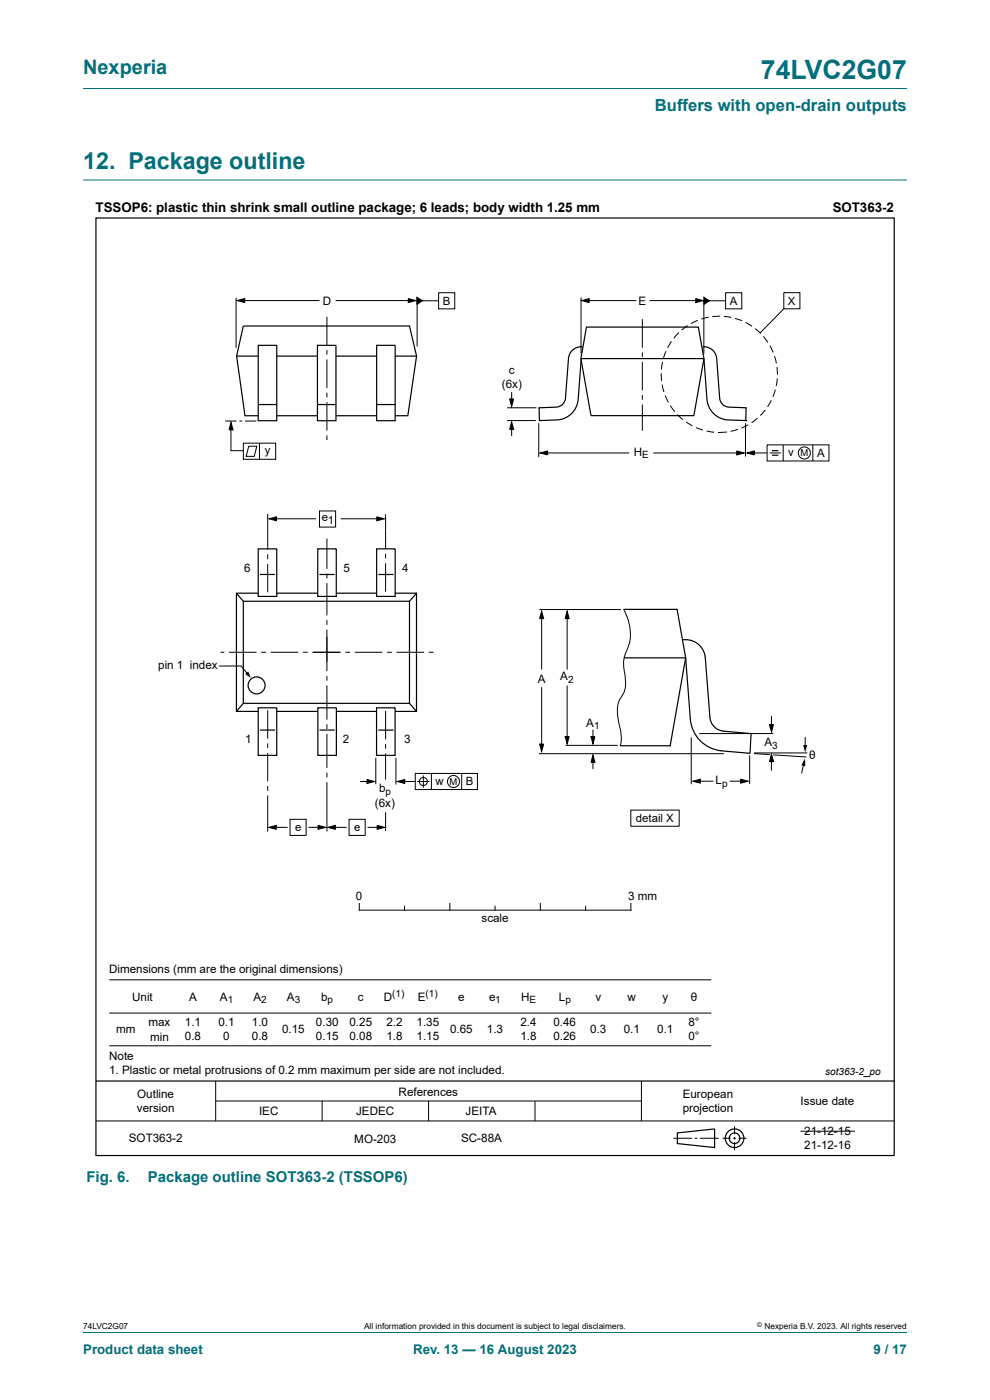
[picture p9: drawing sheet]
<svg xmlns="http://www.w3.org/2000/svg" width="210mm" height="297mm" viewBox="0 0 210 297" stroke-linecap="round" stroke-linejoin="round" font-family="sans-serif">
<path d="M17.6 18.8h174.8M17.6 38.2h174.8" fill="none" stroke="#036f7b" stroke-width=".21"/>
<g fill="none" stroke="#000" stroke-width=".21">
<path d="M50.1 63.2v10.6M50.3 63.8l1.6-.5v.9zM51.3 63.8h16.5M71.2 63.8h16.1M86.6 63.3l1.6 .5-1.6 .4zM88.4 63.1l1.2 .7-1.2 .8zM88.5 63.3v10.2M89 63.8h4M93 62.1h3.5v3.4h-3.5zM123.2 63.1v11.9M123.4 63.8l1.6-.5v.9zM124.1 63.8h10.9"/>
<path d="M136.3 67.7v6M136.3 74.8v1M136.3 76.8v6M137.8 63.8h10.6M140.3 79.2v1.6M140.5 76.8l-.2 1.6M141.3 74.5l-.6 1.5M142.4 72.4l-.8 1.4M144 70.6l-1.1 1.2M145.9 69.1l-1.3 .9M147.6 63.3l1.6 .5-1.6 .4zM148 67.9l-1.4 .7"/>
<path d="M149.3 63.7v11.4M149.3 63.1l1.2 .7-1.2 .8zM149.9 63.8h4M150.3 67.3l-1.5 .4M152.7 67.1l-1.6 .1M153.5 67.1l1.6 .3M153.9 62.1h3.4v3.4h-3.4zM155.9 67.5l1.5 .6M158.1 68.4l1.4 .8M160.2 69.7l1.2 1.1M161.9 71.4l1 1.2M163.3 73.3l.7 1.5"/>
<path d="M164.3 75.5l.4 1.6M164.8 77.9l.1 1.6M166.3 62.1h3.4v3.4h-3.4zM166.3 65.5l-5.1 5.1M47.8 89.3h2.4M49 90.1v5.5h2.6M49 89.6l.4 1.6h-.8zM50.8 89.3h.6M51.6 94h6.9v3.4h-6.9zM52 89.3h2.4M52.8 94.7h1.7l-.6 2.1h-1.7zM55 94v3.4"/>
<path d="M107.6 86.5h6.2M107.6 89.2h6.1M108.1 84.6h.9l-.5 1.6zM108.5 89.5l.5 1.6h-.9zM108.5 83.2v2.5M108.5 90.5v2M114.3 89.8v7.2M114.6 96.1l1.6-.4v.8zM115.4 96.1h18.1M136.3 83.8v1M136.3 85.8v5.6M138.6 96.1h18.3"/>
<path d="M140.5 81.6l.3 1.5M141.1 83.9l.7 1.5M142.2 86.1l.9 1.2M143.7 87.9l1.2 1.1M145.5 89.5l1.4 .9M147.6 90.7l1.5 .5M149.9 91.4l1.6 .3M154.2 91.6l-1.9 .1M156.3 95.7l1.6 .4-1.6 .4zM156.5 91.1l-1.5 .4M158.1 89.8v7M158.4 96.1l1.6-.4v.8z"/>
<path d="M158.7 90.1l-1.4 .7M159.3 96.1h3.4M160.7 88.7l-1.3 1M162.3 86.9l-1 1.2M162.7 94.4h13.1v3.4h-13.1zM163.3 96.1h2.3M163.6 84.9l-.8 1.4M164.5 82.7l-.5 1.5M164.9 80.3l-.2 1.6M166.1 94.4v3.4M172.4 94.4v3.4M56.8 109v7.6"/>
<path d="M56.8 117.6v1M56.8 119.6v6.1M57.1 110.1l1.6-.5v.9zM57.9 110.1h9.1M67.8 108.4h3.4v3.4h-3.4zM69.3 114.3v6.4M72.3 110.1h8.4M79.9 109.6l1.6 .5-1.6 .4zM81.8 109.1v7.4M81.8 117.5v1M81.8 119.5v6M46.8 138.4h.8"/>
<path d="M48.6 138.4h5.8M55.4 138.4h1M57.4 138.4h5.9M64.3 138.4h1M66.3 138.4h6M69.3 121.7v1M69.3 123.7v6.8M69.3 131.5v1.1M69.3 133.6v8.8M73.3 138.4h1M75.3 138.4h5.8M82.1 138.4h1"/>
<path d="M84.1 138.4h5.8M91 138.4h1M114.4 129.3h17.3M114.9 129.6l.4 1.6h-.8zM114.9 130.9v11.1M120.3 129.6l.4 1.6h-.8zM120.3 130.1v12M132.3 129.4a9.7 9.7 0 0 1 .3 9.5 6.4 6.4 0 0 0-.2 3.4 7.9 7.9 0 0 1-.1 4.8 6.3 6.3 0 0 0-1 6.2l.3 1.6a6.6 6.6 0 0 1 0 3.3M56.8 150.7v6M56.8 157.7v1M56.8 159.7v6.1M69.3 143.4v1"/>
<path d="M69.3 145.4v7.2M69.3 153.7v1M69.3 155.7v7.2M81.8 150.8v6M81.8 157.8v1.1M81.8 159.9v5.5M114.3 159.9h39.2M114.5 157.8h.8l-.4 1.6zM114.9 145.8v12.6M119.9 156.2h.8l-.4 1.6zM120 158.1h11M120.3 145.4v11.9"/>
<path d="M125.4 156.2h.8l-.4 1.6zM125.8 154.8v2.5M146.6 156.4v10M163.2 153.7h.9l-.4 1.6zM163.6 160l.5 1.6h-.9zM163.6 151.9v2.9M164 155.6h-15.7M171.3 159.7h-11.4M56.8 166.8v1M56.8 168.8v7.6M57 175.5l1.6-.4v.8zM57.9 175.5h3.1"/>
<path d="M61.5 173.8h3.4v3.4h-3.4zM65.4 175.5h2.8M67.5 175.1l1.6 .4-1.6 .4zM69.3 163.9v1M69.3 165.9v10.5M69.5 175.5l1.6-.4v.8zM70.4 175.5h3.1M74 173.8h3.5v3.4h-3.5zM76.4 165.8h2.2M77.8 165.4l1.6 .4-1.6 .4zM78 175.5h2.8M79.7 160.8v5.6"/>
<path d="M80 175.1l1.6 .4-1.6 .4zM81.8 172.3v4M84 160.8v5.6M84.3 165.8l1.6-.4v.8zM85.2 165.8h2.9M88.1 164.1h13.2v3.4h-13.2zM88.5 165.8h2.6M89.8 164.5v2.6M91.5 164.1v3.4M97.9 164.1v3.4M125.8 160.2l.4 1.6h-.8zM125.8 161.1v2"/>
<path d="M133.8 171.9h10.3v3.4h-10.3zM147 165.7l1.6-.4v.8zM147.9 165.7h3.4M154.8 165.7h2.8M157.1 165.3l1.6 .4-1.6 .4zM159 160.2v6.1M163.6 160.9v2.6M76.2 191.7v1.4h57.6v-1.4M85.8 192.2v.9M95.4 191.7v1.4M105 192.2v.9M114.6 191.7v1.4"/>
<path d="M124.2 192.2v.9M23.2 214.9h127.7M23.2 207.9h127.7M20.4 237.8h169.3M23.2 221.9h127.7M45.8 229.3v8.5M45.8 233.6h90.3M68.3 233.6v4.2M90.9 233.6v4.2M113.5 233.6v4.2M136.1 229.3v8.5M155.8 238.9v1.7"/>
<path d="M142.8 241.5h4M147.4 241.5h.5M148.5 241.5h3.9M153.3 241.5h1.7M155.5 241.5h.6M155.8 241.2v.6M155.8 242.3v1.7M156.7 241.5h1.7"/>
<circle cx="170.6" cy="96.1" r="1.28"/>
<circle cx="89.8" cy="165.8" r=".85"/>
<circle cx="96.2" cy="165.8" r="1.28"/>
</g>
<g fill="none" stroke="#000" stroke-width=".25">
<path d="M20.4 46.2h169.3v198.9h-169.3zM50.2 75.5h38.2M51.6 69.2h35.3l1.5 6.3-1.9 12.7h-34.5l-1.8-12.7zM163.8 95.6h1.3M163.8 96.6h1.3M54.8 116.4h3.9v10.1h-3.9zM67.4 116.4h3.9v10.1h-3.9zM79.9 116.4h3.9v10.1h-3.9zM51.6 127.6h35.3v21.6h-35.3zM54.7 125.8h-4.5v25.1h4.5M55.1 121.9h3.3M58.7 125.8h8.6"/>
<path d="M67.8 121.9h3.2M71.4 125.8h8.5M80.2 121.9h3.3M83.8 125.8h4.5v25.1h-4.5M54.8 150.2h3.9v10h-3.9zM55.1 154.9h3.3M58.7 150.9h8.8M67.4 150.2h4v10h-4zM67.8 154.9h3.2M71.4 150.9h8.5M79.9 150.2h3.9v10h-3.9zM80.2 154.9h3.3"/>
<path d="M20.4 229.3h169.3M143.7 240.3l7.9-.8v3.9l-7.9-.8z"/>
<circle cx="155.8" cy="241.5" r="1.13"/>
<circle cx="155.8" cy="241.5" r="1.98"/>
</g>
<g fill="#000">
<path d="M50.3 63.8l1.6-.5v.9zM86.6 63.3l1.6 .5-1.6 .4zM88.4 63.1l1.2 .7-1.2 .8zM123.4 63.8l1.6-.5v.9zM147.6 63.3l1.6 .5-1.6 .4zM149.3 63.1l1.2 .7-1.2 .8zM49 89.6l.4 1.6h-.8zM108.5 89.5l.5 1.6h-.9zM108.1 84.6h.9l-.5 1.6zM114.6 96.1l1.6-.4v.8zM156.3 95.7l1.6 .4-1.6 .4zM158.4 96.1l1.6-.4v.8z"/>
<path d="M57.1 110.1l1.6-.5v.9zM79.9 109.6l1.6 .5-1.6 .4zM114.9 129.6l.4 1.6h-.8zM120.3 129.6l.4 1.6h-.8zM114.5 157.8h.8l-.4 1.6zM119.9 156.2h.8l-.4 1.6zM125.4 156.2h.8l-.4 1.6zM163.2 153.7h.9l-.4 1.6zM57 175.5l1.6-.4v.8zM67.5 175.1l1.6 .4-1.6 .4zM69.5 175.5l1.6-.4v.8zM77.8 165.4l1.6 .4-1.6 .4z"/>
<path d="M80 175.1l1.6 .4-1.6 .4zM84.3 165.8l1.6-.4v.8zM125.8 160.2l.4 1.6h-.8zM147 165.7l1.6-.4v.8zM157.1 165.3l1.6 .4-1.6 .4zM163.6 160l.5 1.6h-.9z"/>
</g>
<path d="M79.9 73.3h3.9v16h-3.9z" fill="#fefefe"/>
<path d="M79.9 73.3h3.9v16h-3.9zM79.9 85.8h3.9" fill="none" stroke="#000" stroke-width=".25"/>
<path d="M67.3 73.3h4v16h-4z" fill="#fefefe"/>
<path d="M67.3 73.3h4v16h-4zM67.3 85.8h4" fill="none" stroke="#000" stroke-width=".25"/>
<path d="M54.8 73.3h3.9v16h-3.9z" fill="#fefefe"/>
<g fill="none" stroke="#000" stroke-width=".25">
<path d="M54.8 73.3h3.9v16h-3.9zM123.6 73.6a2.73 2.73 0 0 0-3 2.4l-.6 8.5a2.07 2.07 0 0 1-1.9 1.9l-3.8 .1 .1 2.7 4-.1a4.8 4.8 0 0 0 4.2-4.4l.7-8.6M124.4 69.4h23.7l1.2 6.7-2.1 12.1h-21.8l-2.2-12.1zM149 73.6a2.74 2.74 0 0 1 3 2.4l.7 8.5a2.07 2.07 0 0 0 1.8 1.9l3.8 .1-.1 2.7-4-.1a4.8 4.8 0 0 1-4.2-4.4l-.7-8.6h-26.1M54.8 85.8h3.9M158.2 89.2h.1M50.2 125.8l1.4 1.8M88.3 125.8l-1.4 1.8M132.3 129.3h11.3l1.8 10.3M132.5 139.6h12.9M145 135.7a4.2 4.2 0 0 1 4.6 3.8l1 12.7a3.2 3.2 0 0 0 2.9 2.9l5.8 .5-.2 4.1M145.4 139.6l1 12.9a7.3 7.3 0 0 0 6.6 6.8l6 .5"/>
<path d="M145.4 139.6l-3.2 18.6h-10.6M51.6 149.2l-1.4 1.7M86.9 149.2l1.4 1.7"/>
<circle cx="54.4" cy="145.4" r="1.8"/>
</g>
<path d="M69.3 67.2v6M69.3 74.3v1M69.3 76.3v6M69.3 83.3v1M69.3 85.3v6M69.3 92.3v1.1M46.6 141.3h4.6l1.3 1.6M160 159.9l3.3 .2M170.8 156.4v2.5M164 160.1l7.1 .5M170.6 161.5l-.6 2.6M169.8 240h11.6" fill="none" stroke="#000" stroke-width=".21"/>
<path d="M52 143l.7-.6 .5 1.4zM170.4 158.1h.8l-.4 1.5zM170.8 160.9v1.6l-.8-.1z" fill="#000"/>
<path d="M17.6 282.6h174.8" fill="none" stroke="#036f7b" stroke-width=".21"/>
<text font-size="5.6" fill="#036f7b" x="161.4" y="16.8">74LVC2G07</text>
<text font-size="4.9" fill="#036f7b" x="17.6" y="35.9">12. Package outline</text>
<text font-size="4.2" fill="#036f7b" x="17.6" y="15.6">Nexperia</text>
<text font-size="3.5" fill="#036f7b" x="138.9" y="23.7">Buffers with open-drain outputs</text>
<g font-size="3.2" fill="#036f7b">
<text x="18.3" y="250.8">Fig. 6.</text>
<text x="31.3" y="250.8">Package outline SOT363-2 (TSSOP6)</text>
</g>
<g font-size="2.8">
<text x="20.3" y="45">TSSOP6: plastic thin shrink small outline package; 6 leads; body width 1.25 mm</text>
<text x="176.6" y="45">SOT363-2</text>
</g>
<g font-size="2.8" fill="#036f7b">
<text x="17.6" y="287.2">Product data sheet</text>
<text x="87.6" y="287.2">Rev. 13 — 16 August 2023</text>
<text x="185.3" y="287.2">9 / 17</text>
</g>
<g font-size="2.5">
<text x="68.5" y="64.6">D</text>
<text x="135.4" y="64.7">E</text>
<text x="106.5" y="82.3">(6x)</text>
<text x="107.9" y="79.3">c</text>
<text x="134.5" y="96.7">H</text>
<text x="51.8" y="121.4">6</text>
<text x="72.9" y="121.4">5</text>
<text x="85.3" y="121.4">4</text>
<text x="33.6" y="141.9">pin 1 index</text>
<text x="114.1" y="144.8">A</text>
<text x="118.8" y="144.4">A</text>
<text x="124.4" y="154.1">A</text>
<text x="52" y="157.6">1</text>
<text x="72.7" y="157.6">2</text>
<text x="85.8" y="157.6">3</text>
<text x="162.1" y="158.3">A</text>
<text x="171.7" y="161.1">θ</text>
<text x="151.8" y="166.4">L</text>
<text x="79.5" y="171.1">(6x)</text>
<text x="80.4" y="168.1">b</text>
<text x="75.5" y="191">0</text>
<text x="133.3" y="191">3 mm</text>
<text x="102.1" y="195.6">scale</text>
<text x="23.1" y="206.4">Dimensions (mm are the original dimensions)</text>
<text x="28" y="212.4">Unit</text>
<text x="40.1" y="212.4">A</text>
<text x="46.6" y="212.4">A</text>
<text x="53.8" y="212.4">A</text>
<text x="60.9" y="212.4">A</text>
<text x="68.1" y="212.4">b</text>
<text x="75.9" y="212.4">c</text>
<text x="81.4" y="212.4">D</text>
<text x="88.6" y="212.4">E</text>
<text x="97.2" y="212.4">e</text>
<text x="103.7" y="212.4">e</text>
<text x="110.5" y="212.4">H</text>
<text x="118.5" y="212.4">L</text>
<text x="126.3" y="212.4">v</text>
<text x="133.1" y="212.4">w</text>
<text x="140.6" y="212.4">y</text>
<text x="146.5" y="212.4">θ</text>
<text x="24.7" y="219.2">mm</text>
<text x="31.5" y="217.6">max</text>
<text x="31.8" y="220.8">min</text>
<text x="39.2" y="217.6">1.1</text>
<text x="39.2" y="220.7">0.8</text>
<text x="46.3" y="217.6">0.1</text>
<text x="47.3" y="220.7">0</text>
<text x="53.4" y="217.6">1.0</text>
<text x="53.4" y="220.7">0.8</text>
<text x="59.9" y="219.2">0.15</text>
<text x="67" y="217.6">0.30</text>
<text x="67" y="220.7">0.15</text>
<text x="74.1" y="217.6">0.25</text>
<text x="74.1" y="220.7">0.08</text>
<text x="81.9" y="217.6">2.2</text>
<text x="81.9" y="220.7">1.8</text>
<text x="88.4" y="220.7">1.15</text>
<text x="88.4" y="217.6">1.35</text>
<text x="95.5" y="219.2">0.65</text>
<text x="103.3" y="219.2">1.3</text>
<text x="110.4" y="220.7">1.8</text>
<text x="110.4" y="217.6">2.4</text>
<text x="117.4" y="220.7">0.26</text>
<text x="117.4" y="217.6">0.46</text>
<text x="125.2" y="219.2">0.3</text>
<text x="132.3" y="219.2">0.1</text>
<text x="139.4" y="219.2">0.1</text>
<text x="146" y="220.7">0°</text>
<text x="146" y="217.6">8°</text>
<text x="23.1" y="224.9">Note</text>
<text x="23.1" y="227.9">1. Plastic or metal protrusions of 0.2 mm maximum per side are not included.</text>
<text x="29.1" y="232.9">Outline</text>
<text x="84.6" y="232.4">References</text>
<text x="144.8" y="232.9">European</text>
<text x="29.1" y="235.9">version</text>
<text x="55" y="236.6">IEC</text>
<text x="75.5" y="236.6">JEDEC</text>
<text x="98.8" y="236.6">JEITA</text>
<text x="144.8" y="235.9">projection</text>
<text x="169.8" y="234.4">Issue date</text>
<text x="27.3" y="242.3">SOT363-2</text>
<text x="75.2" y="242.5">MO-203</text>
<text x="97.8" y="242.3">SC-88A</text>
<text x="170.6" y="240.8">21-12-15</text>
<text x="170.6" y="243.7">21-12-16</text>
</g>
<g font-size="2.4">
<text x="94" y="64.7">B</text>
<text x="154.8" y="64.7">A</text>
<text x="167.1" y="64.7">X</text>
<text x="56.2" y="96.3">y</text>
<text x="167.2" y="96.8">v</text>
<text x="173.3" y="96.9">A</text>
<text x="68.2" y="110.5">e1</text>
<text x="92.4" y="166.5">w</text>
<text x="98.8" y="166.5">B</text>
<text x="62.6" y="176.2">e</text>
<text x="75.2" y="176.2">e</text>
<text x="134.9" y="174.4">detail X</text>
</g>
<g font-size="2.1">
<text x="136.2" y="97.2">E</text>
<text x="120.5" y="144.9">2</text>
<text x="126" y="154.6">1</text>
<text x="163.8" y="158.8">3</text>
<text x="153.2" y="166.9">p</text>
<text x="81.8" y="168.6">p</text>
<text x="48.3" y="212.8">1</text>
<text x="55.4" y="212.8">2</text>
<text x="62.5" y="212.8">3</text>
<text x="69.5" y="212.8">p</text>
<text x="83.2" y="211.6">(1)</text>
<text x="90.3" y="211.6">(1)</text>
<text x="105.1" y="212.8">1</text>
<text x="112.3" y="212.8">E</text>
<text x="119.9" y="212.8">p</text>
<text x="175" y="228.1">sot363-2_po</text>
</g>
<g font-size="2">
<text x="169.8" y="96.8">M</text>
<text x="95.3" y="166.5">M</text>
</g>
<g font-size="1.8">
<text x="17.6" y="282">74LVC2G07</text>
<text x="77.2" y="282">All information provided in this document is subject to legal disclaimers.</text>
<text x="162.2" y="282">Nexperia B.V. 2023. All rights reserved</text>
</g>
<text font-size="1.4" x="160.6" y="281.6">©</text>
</svg>
